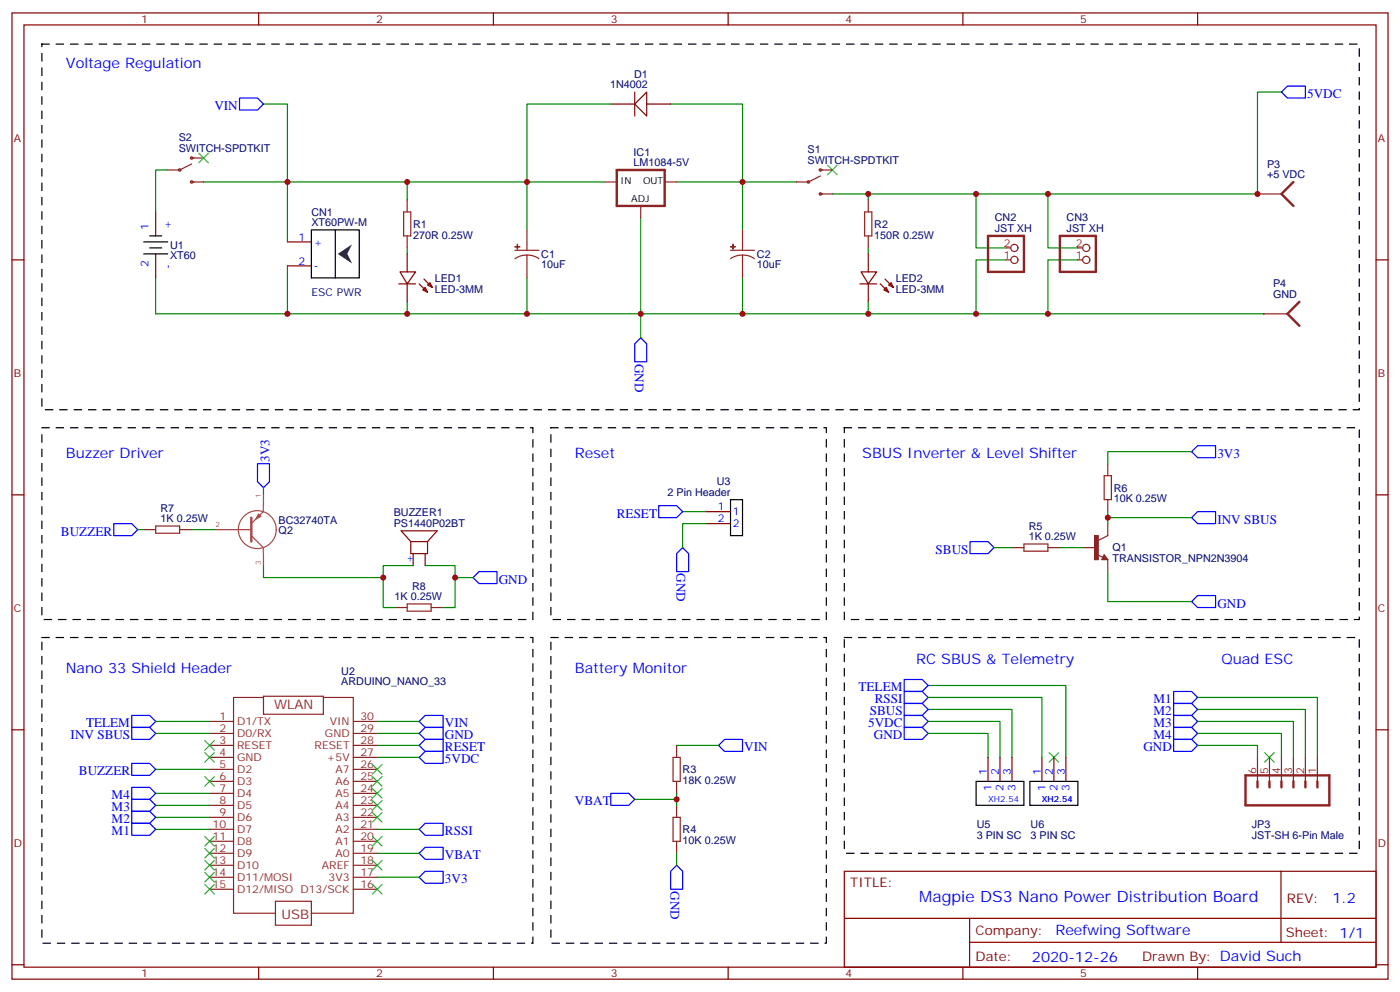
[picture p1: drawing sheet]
<svg xmlns="http://www.w3.org/2000/svg" width="412mm" height="292mm" viewBox="0 0 412 292" stroke-linecap="round" stroke-linejoin="round" font-family="sans-serif">
<g fill="none" stroke="#870000" stroke-width=".35">
<path d="M3.5 3.8h405.4v284.3h-405.4zM7.1 7.3h398.2v277.3h-398.2zM76.2 3.8v3.5M145.3 3.8v3.5M214.5 3.8v3.5M283.6 3.8v3.5M352.8 3.8v3.5M3.5 76.5h3.6M405.3 76.5h3.6M3.5 145.6h3.6M405.3 145.6h3.6M3.5 214.8h3.6"/>
<path d="M405.3 214.8h3.6M248.7 256.4h156.6v28.2h-156.6zM377.3 256.4v20.9M248.7 270.2h156.5M285.6 277.3h119.6M285.6 270.2v14.2M3.5 283.9h3.6M76.2 284.6v3.5M145.3 284.6v3.5M214.5 284.6v3.5M283.6 284.6v3.5M352.8 284.6v3.5"/>
<path d="M405.3 283.9h3.6"/>
</g>
<path d="M243.8 48.6l2.8 2.8M246.6 48.6l-2.8 2.8" fill="none" stroke="#3c3" stroke-width=".35"/>
<g fill="none" stroke="#008700" stroke-width=".35">
<path d="M377.5 27.1h-7.1v30h-114.6M60 53.6h59.9v5.2M119.9 53.6h35.3M199.3 53.6h19.4v14.1M218.7 53.6h15.9M245.2 57.1h10.6v1.7M287.5 57.1v15.9h8.8M308.7 57.1v15.9h8.8M119.9 73v1.7M188.7 64.1v28.3M255.8 73v1.7M296.3 76.5h-8.8v15.9"/>
<path d="M317.5 76.5h-8.8v15.9M45.9 81.8v10.6M119.9 88.8v3.6h35.3M155.2 81.8v10.6M218.7 81.8v10.6h-63.5M218.7 92.4h153.5M255.8 88.8v3.6"/>
</g>
<g fill="none" stroke="#8c2424" stroke-width=".35">
<path d="M241.7 51.8l-3.6 1.8h-3.5M241.7 57.1h3.5M241.7 50h3.5M296.3 73h1.4M296.3 76.5h1.4M317.5 73h1.4M317.5 76.5h1.4M372.2 92.4h7"/>
<circle cx="238.1" cy="53.6" r=".35"/>
<circle cx="241.7" cy="50" r=".35"/>
<circle cx="241.7" cy="57.1" r=".35"/>
<circle cx="298.8" cy="73" r="1.06"/>
<circle cx="298.8" cy="76.5" r="1.06"/>
<circle cx="320" cy="76.5" r="1.06"/>
<circle cx="320" cy="73" r="1.06"/>
</g>
<path d="M291 69.4h10.6v10.6h-10.6zM312.2 69.4h10.6v10.6h-10.6zM382.8 88.8l-3.6 3.6 3.6 3.5" fill="none" stroke="#8c2424" stroke-width=".71"/>
<circle cx="372.2" cy="92.4" r=".18" fill="#8c2424"/>
<path d="M370.4 57.1h7.1" fill="none" stroke="#8c2424" stroke-width=".35"/>
<path d="M381 53.6l-3.5 3.5 3.5 3.5" fill="none" stroke="#8c2424" stroke-width=".71"/>
<circle cx="370.4" cy="57.1" r=".18" fill="#8c2424"/>
<g fill="none" stroke="#008700" stroke-width=".35">
<path d="M178.2 53.6h-23v14.1M188.7 92.4v7M351 132.9h-24.7v3.6M40.6 155.9h1.7M56.4 155.9h7.1M77.6 143.5v1.8M201.1 150.6h7M208.1 154.1h-7v7M326.3 150.6v3.5M326.3 152.3h24.7M77.6 166.4v3.6h35.3M121.7 166.4h-8.8v12.4h3.5"/>
<path d="M125.2 166.4h8.9v3.6M139.3 170h-5.2v8.8h-3.6M292.8 161.1h5.3M312.2 161.1h7.1M326.3 168.2v8.8h24.7M45.9 212.3h15.8M45.9 215.8h15.8M111.1 212.3h12.4M111.1 215.8h12.4M111.1 219.4h12.4M199.3 219.4h12.4M273.4 201.7h40.6v21.2"/>
<path d="M273.4 208.8h24.7v14.1M273.4 215.8h17.6v7.1M273.4 212.3h21.2v10.6M273.4 205.2h33.5v17.7M352.8 215.8h24.7v7.1M352.8 212.3h28.2v10.6M352.8 208.8h31.7v14.1M352.8 205.2h35.3v17.7M352.8 219.4h17.6v3.5M45.9 226.4h15.8M45.9 233.5h15.8M45.9 237h15.8"/>
<path d="M111.1 222.9h12.4M187 235.2h12.3M199.3 233.5v3.5M45.9 244.1h15.8M45.9 240.5h15.8M111.1 251.1h12.4M111.1 244.1h12.4M111.1 258.2h12.4M199.3 251.1v3.5"/>
</g>
<g fill="none" stroke="#870000" stroke-width=".35">
<path d="M45.9 62.4v7M45.9 74.7v7.1M119.9 74.7v5.3M255.8 74.7v5.3M117.5 83.5h4.9M117.8 80h4.6l-2.5 3.5zM119.9 83.5v5.3M123.5 83.5l2.4 2.5M124.9 82.1l2.5 2.5M125.2 84.6l.7 1.4-1.4-.7zM125.9 83.9l.7-.7 .8 1.4zM253.3 83.5h4.9"/>
<path d="M253.6 80h4.6l-2.4 3.5zM255.8 83.5v5.3M259.3 83.5l2.5 2.5M260.3 85.3l.8-.7 .7 1.4zM260.7 82.1l2.5 2.5M261.8 83.9l.7-.7 .7 1.4zM121 159.4l-2.8-3.2h10.6l-2.9 3.2M121 159.4h4.9M121 159.4v3.5h4.9v-3.5M208.1 150.6h7.1M208.1 154.1h7.1M121.7 162.9v3.5"/>
<path d="M125.2 162.9v3.5M291 222.9v7M294.6 222.9v7M298.1 222.9v7M306.9 222.9v7M310.4 222.9v7M314 222.9v7"/>
</g>
<g fill="none" stroke="#8c2424" stroke-width=".35">
<path d="M119.9 58.8v3.6M178.2 53.6h3.5M195.8 53.6h3.5M255.8 58.8v3.6M118.9 62.4h2.1v7h-2.1zM119.9 69.4v3.6M151.7 73.7h7M155.2 75.1l1.9 .2 1.6 .8M155.2 75.1l-1.8 .2-1.7 .8M155.2 67.7v6M155.2 75.1v6.7M188.7 60.6v3.5"/>
<path d="M215.2 73.7h7M218.7 75.1l1.9 .2 1.6 .8M218.7 75.1l-1.8 .2-1.7 .8M218.7 67.7v6M218.7 75.1v6.7M254.7 62.4h2.1v7h-2.1zM255.8 69.4v3.6M325.3 140h2.1v7h-2.1zM326.3 136.5v3.5M42.3 155.9h3.6M45.9 154.8h7v2.1h-7zM52.9 155.9h3.5"/>
<path d="M326.3 154.1v3.5l-2.8 1.4M326.3 147v3.6M116.4 178.8h3.5M119.9 177.7h7.1v2.1h-7.1zM127 178.8h3.5M298.1 161.1h3.5M301.6 160.1h7.1v2.1h-7.1zM308.7 161.1h3.5M319.3 161.1h3.5M323.1 163.3l1.8 .7M325.3 163.3l1 1.4h-1.7zM325.3 163.6l.7 .7h-1.1z"/>
<path d="M325.3 164v.3M326.3 164.7v3.5M61.7 219.4h7.1M61.7 215.8h7.1M61.7 212.3h7.1M77.6 205.2h-8.8v63.5h12.3M77.6 204.9h17.6v5.3h-17.6zM95.2 205.2h8.9v63.5h-12.4M104.1 219.4h7M104.1 215.8h7M104.1 212.3h7M199.3 219.4v3.5"/>
<path d="M61.7 237h7.1M61.7 233.5h7.1M61.7 229.9h7.1M61.7 226.4h7.1M61.7 222.9h7.1M104.1 237h7M104.1 233.5h7M104.1 229.9h7M104.1 226.4h7M104.1 222.9h7M198.3 222.9h2.1v7h-2.1zM199.3 229.9v3.6"/>
<path d="M199.3 237v3.5M370.4 222.9v7M373.9 222.9v7M377.5 222.9v7M381 222.9v7M384.5 222.9v7M388.1 222.9v7M61.7 258.2h7.1M61.7 254.6h7.1M61.7 251.1h7.1M61.7 247.6h7.1M61.7 244.1h7.1"/>
<path d="M61.7 240.5h7.1M104.1 258.2h7M104.1 254.6h7M104.1 251.1h7M104.1 247.6h7M104.1 244.1h7M104.1 240.5h7M198.3 240.5h2.1v7.1h-2.1zM199.3 247.6v3.5M61.7 261.7h7.1M81.1 265.2h10.6v7.1h-10.6zM104.1 261.7h7"/>
</g>
<g fill="#8c2424" stroke="#8c2424" stroke-width=".35">
<path d="M215.2 72.6h1.4z"/>
<path d="M215.9 71.9v1.4z"/>
<path d="M151.7 72.6h1.4z"/>
<path d="M152.4 71.9v1.4z"/>
<path d="M322.4 157.6h1.1v7.1h-1.1z"/>
</g>
<path d="M181.7 50h14.1v10.6h-14.1zM366.9 228.2h24.7v8.8h-24.7zM370.4 229.9v1.8M373.9 229.9v1.8M377.5 229.9v1.8M381 229.9v1.8M384.5 229.9v1.8M388.1 229.9v1.8" fill="none" stroke="#8c2424" stroke-width=".71"/>
<path d="M42.3 71.2h7.1M42.3 74.7h7.1M44.1 69.4h3.5M44.1 73h3.5M215.2 147h3.5v10.6h-3.5zM287.5 229.9h14.1v7.1h-14.1zM303.4 229.9h14.1v7.1h-14.1z" fill="none" stroke="#000" stroke-width=".35"/>
<g fill="none" stroke="#00f" stroke-width=".35">
<path d="M70.6 28.9h5.2l1.8 1.7-1.8 1.8h-5.2zM379.2 25.3h5.3v3.6h-5.3l-1.7-1.8zM187 101.2l1.7-1.8 1.8 1.8v5.3h-3.5zM75.8 136.5h3.6v5.2l-1.8 1.8-1.8-1.8zM351 132.9l1.8-1.7h5.3v3.5h-5.3zM33.5 154.1h5.3l1.8 1.8-1.8 1.7h-5.3zM194 148.8h5.3l1.8 1.8-1.8 1.7h-5.3zM285.8 159.4h5.2l1.8 1.7-1.8 1.8h-5.2zM352.8 150.6h5.3v3.5h-5.3l-1.8-1.8zM139.3 170l1.8-1.8h5.3v3.5h-5.3zM199.3 162.9l1.8-1.8 1.7 1.8v5.3h-3.5zM352.8 175.3h5.3v3.5h-5.3l-1.8-1.8z"/>
<path d="M266.3 200h5.3l1.8 1.7-1.8 1.8h-5.3zM38.8 214.1h5.3l1.8 1.7-1.8 1.8h-5.3zM38.8 210.5h5.3l1.8 1.8-1.8 1.8h-5.3zM125.2 210.5h5.3v3.6h-5.3l-1.7-1.8zM125.2 214.1h5.3v3.5h-5.3l-1.7-1.8zM125.2 217.6h5.3v3.5h-5.3l-1.7-1.7zM213.4 217.6h5.3v3.5h-5.3l-1.7-1.7zM266.3 207h5.3l1.8 1.8-1.8 1.7h-5.3zM266.3 214.1h5.3l1.8 1.7-1.8 1.8h-5.3zM266.3 210.5h5.3l1.8 1.8-1.8 1.8h-5.3zM266.3 203.5h5.3l1.8 1.7-1.8 1.8h-5.3zM345.7 203.5h5.3l1.8 1.7-1.8 1.8h-5.3z"/>
<path d="M345.7 207h5.3l1.8 1.8-1.8 1.7h-5.3zM345.7 214.1h5.3l1.8 1.7-1.8 1.8h-5.3zM345.7 210.5h5.3l1.8 1.8-1.8 1.8h-5.3zM345.7 217.6h5.3l1.8 1.8-1.8 1.7h-5.3zM38.8 235.2h5.3l1.8 1.8-1.8 1.8h-5.3zM38.8 231.7h5.3l1.8 1.8-1.8 1.7h-5.3zM38.8 238.8h5.3l1.8 1.7-1.8 1.8h-5.3zM38.8 224.6h5.3l1.8 1.8-1.8 1.8h-5.3zM125.2 221.1h5.3v3.5h-5.3l-1.7-1.7zM179.9 233.5h5.3l1.8 1.7-1.8 1.8h-5.3zM38.8 242.3h5.3l1.8 1.8-1.8 1.7h-5.3zM125.2 249.3h5.3v3.6h-5.3l-1.7-1.8z"/>
<path d="M125.2 242.3h5.3v3.5h-5.3l-1.7-1.7zM125.2 256.4h5.3v3.5h-5.3l-1.7-1.7zM197.6 256.4l1.7-1.8 1.8 1.8v5.3h-3.5z"/>
</g>
<g fill="none" stroke="#3c3" stroke-width=".35">
<path d="M60.3 217.9l2.8 2.9M63.1 217.9l-2.8 2.9M60.3 228.5l2.8 2.9M60.3 221.5l2.8 2.8M63.1 228.5l-2.8 2.9M63.1 221.5l-2.8 2.8M109.7 239.1l2.8 2.8M109.7 235.6l2.8 2.8M109.7 232.1l2.8 2.8M109.7 228.5l2.8 2.9M109.7 225l2.8 2.8M112.5 239.1l-2.8 2.8"/>
<path d="M112.5 235.6l-2.8 2.8M112.5 232.1l-2.8 2.8M112.5 228.5l-2.8 2.9M112.5 225l-2.8 2.8M309 221.5l2.9 2.8M311.9 221.5l-2.9 2.8M372.5 221.5l2.9 2.8M375.4 221.5l-2.9 2.8M60.3 246.2l2.8 2.8M60.3 249.7l2.8 2.8M60.3 253.2l2.8 2.8M60.3 256.8l2.8 2.8"/>
<path d="M63.1 246.2l-2.8 2.8M63.1 249.7l-2.8 2.8M63.1 253.2l-2.8 2.8M63.1 256.8l-2.8 2.8M109.7 253.2l2.8 2.8M109.7 246.2l2.8 2.8M112.5 253.2l-2.8 2.8M112.5 246.2l-2.8 2.8M60.3 260.3l2.8 2.8M63.1 260.3l-2.8 2.8M109.7 260.3l2.8 2.8M112.5 260.3l-2.8 2.8"/>
</g>
<path d="M12.3 13h388.1v107.6h-388.1zM12.3 125.9h144.7v56.4h-144.7zM162.3 125.9h81.1v56.4h-81.1zM248.7 125.9h151.7v56.4h-151.7zM12.3 187.6h144.7v90h-144.7zM162.3 187.6h81.1v90h-81.1zM248.7 187.6h151.7v63.5h-151.7z" fill="none" stroke="#000" stroke-width=".35" stroke-dasharray="2.1 2.1"/>
<path d="M74 152.3v7.1" fill="none" stroke="#a64a4a" stroke-width=".71"/>
<g fill="none" stroke="#a64a4a" stroke-width=".35">
<path d="M63.5 155.9h10.5M74 157.6l3.6 3.5v1.8M77.6 148.8v1.8l-3.6 3.5M77.6 145.3v3.4M77.6 163v3.4"/>
<circle cx="75.8" cy="155.9" r="5.6"/>
</g>
<path d="M76.1 151.3l.7 .7-1.4 .7z" fill="#a64a4a" stroke="#a64a4a" stroke-width=".35"/>
<path d="M187 30.6l3.5-3.5v7z" fill="#fff" stroke="#870000" stroke-width=".35"/>
<path d="M179.9 30.6h7.1M187 27.1v7M190.5 30.6h7.1M84.7 71.2h7M84.7 78.2h7" fill="none" stroke="#870000" stroke-width=".35"/>
<path d="M77.6 30.6h7.1v23M179.9 30.6h-24.7v23M197.6 30.6h21.1v23M45.9 92.4h74" fill="none" stroke="#008700" stroke-width=".35"/>
<g fill="none" stroke="#8c2424" stroke-width=".35">
<path d="M56.4 48.3l-3.5 1.7h-3.5M56.4 53.6h3.6M56.4 46.5h3.6"/>
<circle cx="52.9" cy="50" r=".35"/>
<circle cx="56.4" cy="46.5" r=".35"/>
<circle cx="56.4" cy="53.6" r=".35"/>
</g>
<path d="M58.6 45.1l2.8 2.8M61.4 45.1l-2.8 2.8" fill="none" stroke="#3c3" stroke-width=".35"/>
<path d="M98.8 67.7h7v14.1h-7zM98.8 67.7h-7.1v14.1h7.1" fill="none" stroke="#000" stroke-width=".35"/>
<path d="M99.5 74.7l4.2-2.8-1.4 2.8 1.4 2.8z" fill="#333"/>
<path d="M49.4 50h-3.5v12.4M84.7 53.6v17.6M84.7 78.2v14.2" fill="none" stroke="#008700" stroke-width=".35"/>
<g fill="#c00">
<circle cx="308.7" cy="92.4" r=".88"/>
<circle cx="287.5" cy="92.4" r=".88"/>
<circle cx="255.8" cy="92.4" r=".88"/>
<circle cx="255.8" cy="57.1" r=".88"/>
<circle cx="218.7" cy="92.4" r=".88"/>
<circle cx="188.7" cy="92.4" r=".88"/>
<circle cx="119.9" cy="53.6" r=".88"/>
<circle cx="155.2" cy="53.6" r=".88"/>
<circle cx="287.5" cy="57.1" r=".88"/>
<circle cx="308.7" cy="57.1" r=".88"/>
<circle cx="218.7" cy="53.6" r=".88"/>
<circle cx="370.4" cy="57.1" r=".88"/>
<circle cx="199.3" cy="235.2" r=".88"/>
<circle cx="326.3" cy="152.3" r=".88"/>
<circle cx="134.1" cy="170" r=".88"/>
<circle cx="112.9" cy="170" r=".88"/>
<circle cx="84.7" cy="53.6" r=".88"/>
<circle cx="155.2" cy="92.4" r=".88"/>
<circle cx="119.9" cy="92.4" r=".88"/>
<circle cx="84.7" cy="92.4" r=".88"/>
</g>
<text font-size="4.6" fill="#00f" x="270.8" y="265.4">Magpie DS3 Nano Power Distribution Board</text>
<g font-size="4.2" fill="#00f">
<text x="19.4" y="20">Voltage Regulation</text>
<text x="19.4" y="134.7">Buzzer Driver</text>
<text x="169.3" y="134.7">Reset</text>
<text x="254" y="134.7">SBUS Inverter &amp; Level Shifter</text>
<text x="269.9" y="195.5">RC SBUS &amp; Telemetry</text>
<text x="359.8" y="195.5">Quad ESC</text>
<text x="19.4" y="198.2">Nano 33 Shield Header</text>
<text x="169.3" y="198.2">Battery Monitor</text>
<text x="392.5" y="265.7">1.2</text>
<text x="310.9" y="275.2">Reefwing Software</text>
<text x="304" y="283">2020-12-26</text>
</g>
<g font-size="3.9" fill="#00f">
<text x="385.1" y="28.9">5VDC</text>
<text x="63.2" y="32.4">VIN</text>
<text x="187" y="107" transform="rotate(90 187 107)">GND</text>
<text x="79.4" y="135.9" transform="rotate(-90 79.4 135.9)">3V3</text>
<text x="358.6" y="134.7">3V3</text>
<text x="181.7" y="152.3">RESET</text>
<text x="358.6" y="154.1">INV SBUS</text>
<text x="18" y="157.6">BUZZER</text>
<text x="275.6" y="162.9">SBUS</text>
<text x="146.9" y="171.7">GND</text>
<text x="199.3" y="168.7" transform="rotate(90 199.3 168.7)">GND</text>
<text x="358.6" y="178.8">GND</text>
<text x="252.9" y="203.5">TELEM</text>
<text x="257.7" y="207">RSSI</text>
<text x="339.8" y="207">M1</text>
<text x="25.4" y="214.1">TELEM</text>
<text x="131.1" y="214.1">VIN</text>
<text x="255.7" y="214.1">5VDC</text>
<text x="256.2" y="210.5">SBUS</text>
<text x="339.8" y="210.5">M2</text>
<text x="339.8" y="214.1">M3</text>
<text x="20.8" y="217.6">INV SBUS</text>
<text x="131.1" y="217.6">GND</text>
<text x="131.1" y="221.1">RESET</text>
<text x="219.3" y="221.1">VIN</text>
<text x="257.4" y="217.6">GND</text>
<text x="336.8" y="221.1">GND</text>
<text x="339.8" y="217.6">M4</text>
<text x="131.1" y="224.6">5VDC</text>
<text x="23.3" y="228.2">BUZZER</text>
<text x="32.9" y="238.8">M3</text>
<text x="32.9" y="235.2">M4</text>
<text x="169.3" y="237">VBAT</text>
<text x="32.9" y="242.3">M2</text>
<text x="32.9" y="245.8">M1</text>
<text x="131.1" y="245.8">RSSI</text>
<text x="131.1" y="252.9">VBAT</text>
<text x="131.1" y="259.9">3V3</text>
<text x="197.6" y="262.2" transform="rotate(90 197.6 262.2)">GND</text>
</g>
<g font-size="3.9" fill="#8d2323">
<text x="80.8" y="208.8">WLAN</text>
<text x="82.9" y="270.5">USB</text>
</g>
<g font-size="3.9" fill="#800">
<text x="250.5" y="261">TITLE:</text>
<text x="379.1" y="265.7">REV:</text>
<text x="287.4" y="275.2">Company:</text>
<text x="378.7" y="275.8">Sheet: 1/1</text>
<text x="287.4" y="282.9">Date:</text>
<text x="336.4" y="282.9">Drawn By: David Such</text>
</g>
<g font-size="3.2" fill="#800">
<text x="41.6" y="6.8">1</text>
<text x="110.8" y="6.8">2</text>
<text x="179.9" y="6.8">3</text>
<text x="249.1" y="6.8">4</text>
<text x="318.2" y="6.8">5</text>
<text x="4.1" y="41.9">A</text>
<text x="405.9" y="41.9">A</text>
<text x="4.1" y="111.1">B</text>
<text x="405.9" y="111.1">B</text>
<text x="4.1" y="180.2">C</text>
<text x="405.9" y="180.2">C</text>
<text x="4.1" y="249.3">D</text>
<text x="405.9" y="249.3">D</text>
<text x="41.6" y="287.6">1</text>
<text x="110.8" y="287.6">2</text>
<text x="179.9" y="287.6">3</text>
<text x="249.1" y="287.6">4</text>
<text x="318.2" y="287.6">5</text>
</g>
<g font-size="3.2" fill="#000080">
<text x="186.8" y="22.9">D1</text>
<text x="179.7" y="26">1N4002</text>
<text x="52.7" y="41.6">S2</text>
<text x="52.7" y="44.7">SWITCH-SPDTKIT</text>
<text x="186.6" y="45.9">IC1</text>
<text x="237.9" y="45.1">S1</text>
<text x="186.6" y="49">LM1084-5V</text>
<text x="237.9" y="48.3">SWITCH-SPDTKIT</text>
<text x="373.2" y="52.5">+5 VDC</text>
<text x="373.2" y="49.3">P3</text>
<text x="91.7" y="63.4">CN1</text>
<text x="293" y="65.1">CN2</text>
<text x="314.2" y="65.1">CN3</text>
<text x="91.7" y="66.6">XT60PW-M</text>
<text x="121.7" y="70.3">270R 0.25W</text>
<text x="121.7" y="67.1">R1</text>
<text x="257.5" y="70.3">150R 0.25W</text>
<text x="257.5" y="67.1">R2</text>
<text x="293" y="68.2">JST XH</text>
<text x="314.2" y="68.2">JST XH</text>
<text x="50.1" y="76.3">XT60</text>
<text x="50.1" y="73.3">U1</text>
<text x="159.5" y="75.9">C1</text>
<text x="223" y="75.9">C2</text>
<text x="128.1" y="83">LED1</text>
<text x="159.5" y="79">10uF</text>
<text x="223" y="79">10uF</text>
<text x="263.9" y="83">LED2</text>
<text x="91.7" y="87.1">ESC PWR</text>
<text x="128.1" y="86.1">LED-3MM</text>
<text x="263.9" y="86.1">LED-3MM</text>
<text x="375" y="87.8">GND</text>
<text x="375" y="84.6">P4</text>
<text x="211.1" y="142.7">U3</text>
<text x="196.7" y="145.8">2 Pin Header</text>
<text x="328.1" y="147.9">10K 0.25W</text>
<text x="328.1" y="144.7">R6</text>
<text x="47.3" y="153.7">1K 0.25W</text>
<text x="47.3" y="150.6">R7</text>
<text x="82.1" y="154.1">BC32740TA</text>
<text x="116" y="155.2">PS1440P02BT</text>
<text x="116" y="152">BUZZER1</text>
<text x="303" y="155.9">R5</text>
<text x="82.1" y="157.3">Q2</text>
<text x="303" y="159">1K 0.25W</text>
<text x="327.7" y="165.4">TRANSISTOR_NPN2N3904</text>
<text x="327.7" y="162.2">Q1</text>
<text x="121.4" y="173.5">R8</text>
<text x="116.2" y="176.4">1K 0.25W</text>
<text x="100.5" y="201.7">ARDUINO_NANO_33</text>
<text x="100.5" y="198.7">U2</text>
<text x="201.1" y="227.6">R3</text>
<text x="201.1" y="230.8">18K 0.25W</text>
<text x="201.1" y="245.2">R4</text>
<text x="287.7" y="243.8">U5</text>
<text x="303.6" y="243.8">U6</text>
<text x="368.8" y="243.6">JP3</text>
<text x="201.1" y="248.4">10K 0.25W</text>
<text x="287.7" y="247">3 PIN SC</text>
<text x="303.6" y="247">3 PIN SC</text>
<text x="368.8" y="246.9">JST-SH 6-Pin Male</text>
</g>
<g font-size="3.2" fill="#00f">
<text x="43.7" y="67.7" transform="rotate(-90 43.7 67.7)">1</text>
<text x="50.4" y="67.4" transform="rotate(-90 50.4 67.4)">+</text>
<text x="87.9" y="70.8">1</text>
<text x="87.9" y="77.9">2</text>
<text x="92.4" y="72.2">+</text>
<text x="43.7" y="78.5" transform="rotate(-90 43.7 78.5)">2</text>
<text x="50.4" y="79.3" transform="rotate(-90 50.4 79.3)">-</text>
<text x="92.4" y="79.3">-</text>
<text x="211.4" y="150.2">1</text>
<text x="211.4" y="153.7">2</text>
<text x="215.9" y="151.6">1</text>
<text x="215.9" y="155.2">2</text>
<text x="121.7" y="165.7" transform="rotate(-90 121.7 165.7)">+</text>
<text x="290.7" y="228.2" transform="rotate(-90 290.7 228.2)">1</text>
<text x="292.1" y="232.7" transform="rotate(-90 292.1 232.7)">1</text>
<text x="294.2" y="228.2" transform="rotate(-90 294.2 228.2)">2</text>
<text x="295.6" y="232.7" transform="rotate(-90 295.6 232.7)">2</text>
<text x="297.7" y="228.2" transform="rotate(-90 297.7 228.2)">3</text>
<text x="299.2" y="232.7" transform="rotate(-90 299.2 232.7)">3</text>
<text x="306.6" y="228.2" transform="rotate(-90 306.6 228.2)">1</text>
<text x="308" y="232.7" transform="rotate(-90 308 232.7)">1</text>
<text x="310.1" y="228.2" transform="rotate(-90 310.1 228.2)">2</text>
<text x="311.5" y="232.7" transform="rotate(-90 311.5 232.7)">2</text>
<text x="313.6" y="228.2" transform="rotate(-90 313.6 228.2)">3</text>
<text x="315" y="232.7" transform="rotate(-90 315 232.7)">3</text>
</g>
<g font-size="3.2" fill="#8d2323">
<text x="295.7" y="72.6">2</text>
<text x="295.7" y="76.1">1</text>
<text x="316.9" y="72.6">2</text>
<text x="316.9" y="76.1">1</text>
<text x="64.7" y="215.5">2</text>
<text x="64.7" y="211.9">1</text>
<text x="69.8" y="213.4">D1/TX</text>
<text x="97.1" y="213.4">VIN</text>
<text x="106.2" y="211.9">30</text>
<text x="106.2" y="215.5">29</text>
<text x="64.7" y="219">3</text>
<text x="69.8" y="220.4">RESET</text>
<text x="69.8" y="216.9">D0/RX</text>
<text x="92.7" y="220.4">RESET</text>
<text x="95.7" y="216.9">GND</text>
<text x="106.2" y="219">28</text>
<text x="64.7" y="226.1">5</text>
<text x="64.7" y="222.5">4</text>
<text x="69.8" y="227.5">D2</text>
<text x="69.8" y="223.9">GND</text>
<text x="96.2" y="223.9">+5V</text>
<text x="98.8" y="227.5">A7</text>
<text x="106.2" y="222.5">27</text>
<text x="106.2" y="226.1">26</text>
<text x="370.1" y="227.8" transform="rotate(-90 370.1 227.8)">6</text>
<text x="373.6" y="227.8" transform="rotate(-90 373.6 227.8)">5</text>
<text x="377.1" y="227.8" transform="rotate(-90 377.1 227.8)">4</text>
<text x="380.6" y="227.8" transform="rotate(-90 380.6 227.8)">3</text>
<text x="384.2" y="227.8" transform="rotate(-90 384.2 227.8)">2</text>
<text x="387.7" y="227.8" transform="rotate(-90 387.7 227.8)">1</text>
<text x="64.7" y="233.1">7</text>
<text x="64.7" y="229.6">6</text>
<text x="69.8" y="231">D3</text>
<text x="98.8" y="231">A6</text>
<text x="106.2" y="229.6">25</text>
<text x="106.2" y="233.1">24</text>
<text x="64.7" y="236.6">8</text>
<text x="69.8" y="238.1">D5</text>
<text x="69.8" y="234.5">D4</text>
<text x="98.8" y="234.5">A5</text>
<text x="98.8" y="238.1">A4</text>
<text x="106.2" y="236.6">23</text>
<text x="62.6" y="243.7">10</text>
<text x="64.7" y="240.2">9</text>
<text x="69.8" y="245.1">D7</text>
<text x="69.8" y="241.6">D6</text>
<text x="98.8" y="241.6">A3</text>
<text x="98.8" y="245.1">A2</text>
<text x="106.2" y="240.2">22</text>
<text x="106.2" y="243.7">21</text>
<text x="62.6" y="250.8">12</text>
<text x="62.6" y="247.2">11</text>
<text x="69.8" y="248.6">D8</text>
<text x="98.8" y="248.6">A1</text>
<text x="106.2" y="247.2">20</text>
<text x="106.2" y="250.8">19</text>
<text x="62.6" y="257.8">14</text>
<text x="62.6" y="254.3">13</text>
<text x="69.8" y="255.7">D10</text>
<text x="69.8" y="252.2">D9</text>
<text x="94.8" y="255.7">AREF</text>
<text x="98.8" y="252.2">A0</text>
<text x="106.2" y="254.3">18</text>
<text x="106.2" y="257.8">17</text>
<text x="62.6" y="261.3">15</text>
<text x="69.8" y="259.2">D11/MOSI</text>
<text x="69.8" y="262.7">D12/MISO D13/SCK</text>
<text x="96.8" y="259.2">3V3</text>
<text x="106.2" y="261.3">16</text>
</g>
<g font-size="2.8">
<text x="182.7" y="54.3">IN</text>
<text x="185.9" y="59.5">ADJ</text>
<text x="189.4" y="54.3">OUT</text>
</g>
<g font-size="2.5" fill="#00f">
<text x="291" y="236.1">XH2.54</text>
<text x="306.9" y="236.1">XH2.54</text>
</g>
<g font-size="2.1" fill="#a54b4b">
<text x="76.9" y="146.7" transform="rotate(-90 76.9 146.7)">1</text>
<text x="63.5" y="155.2">2</text>
<text x="76.9" y="166.4" transform="rotate(-90 76.9 166.4)">3</text>
</g>
</svg>
